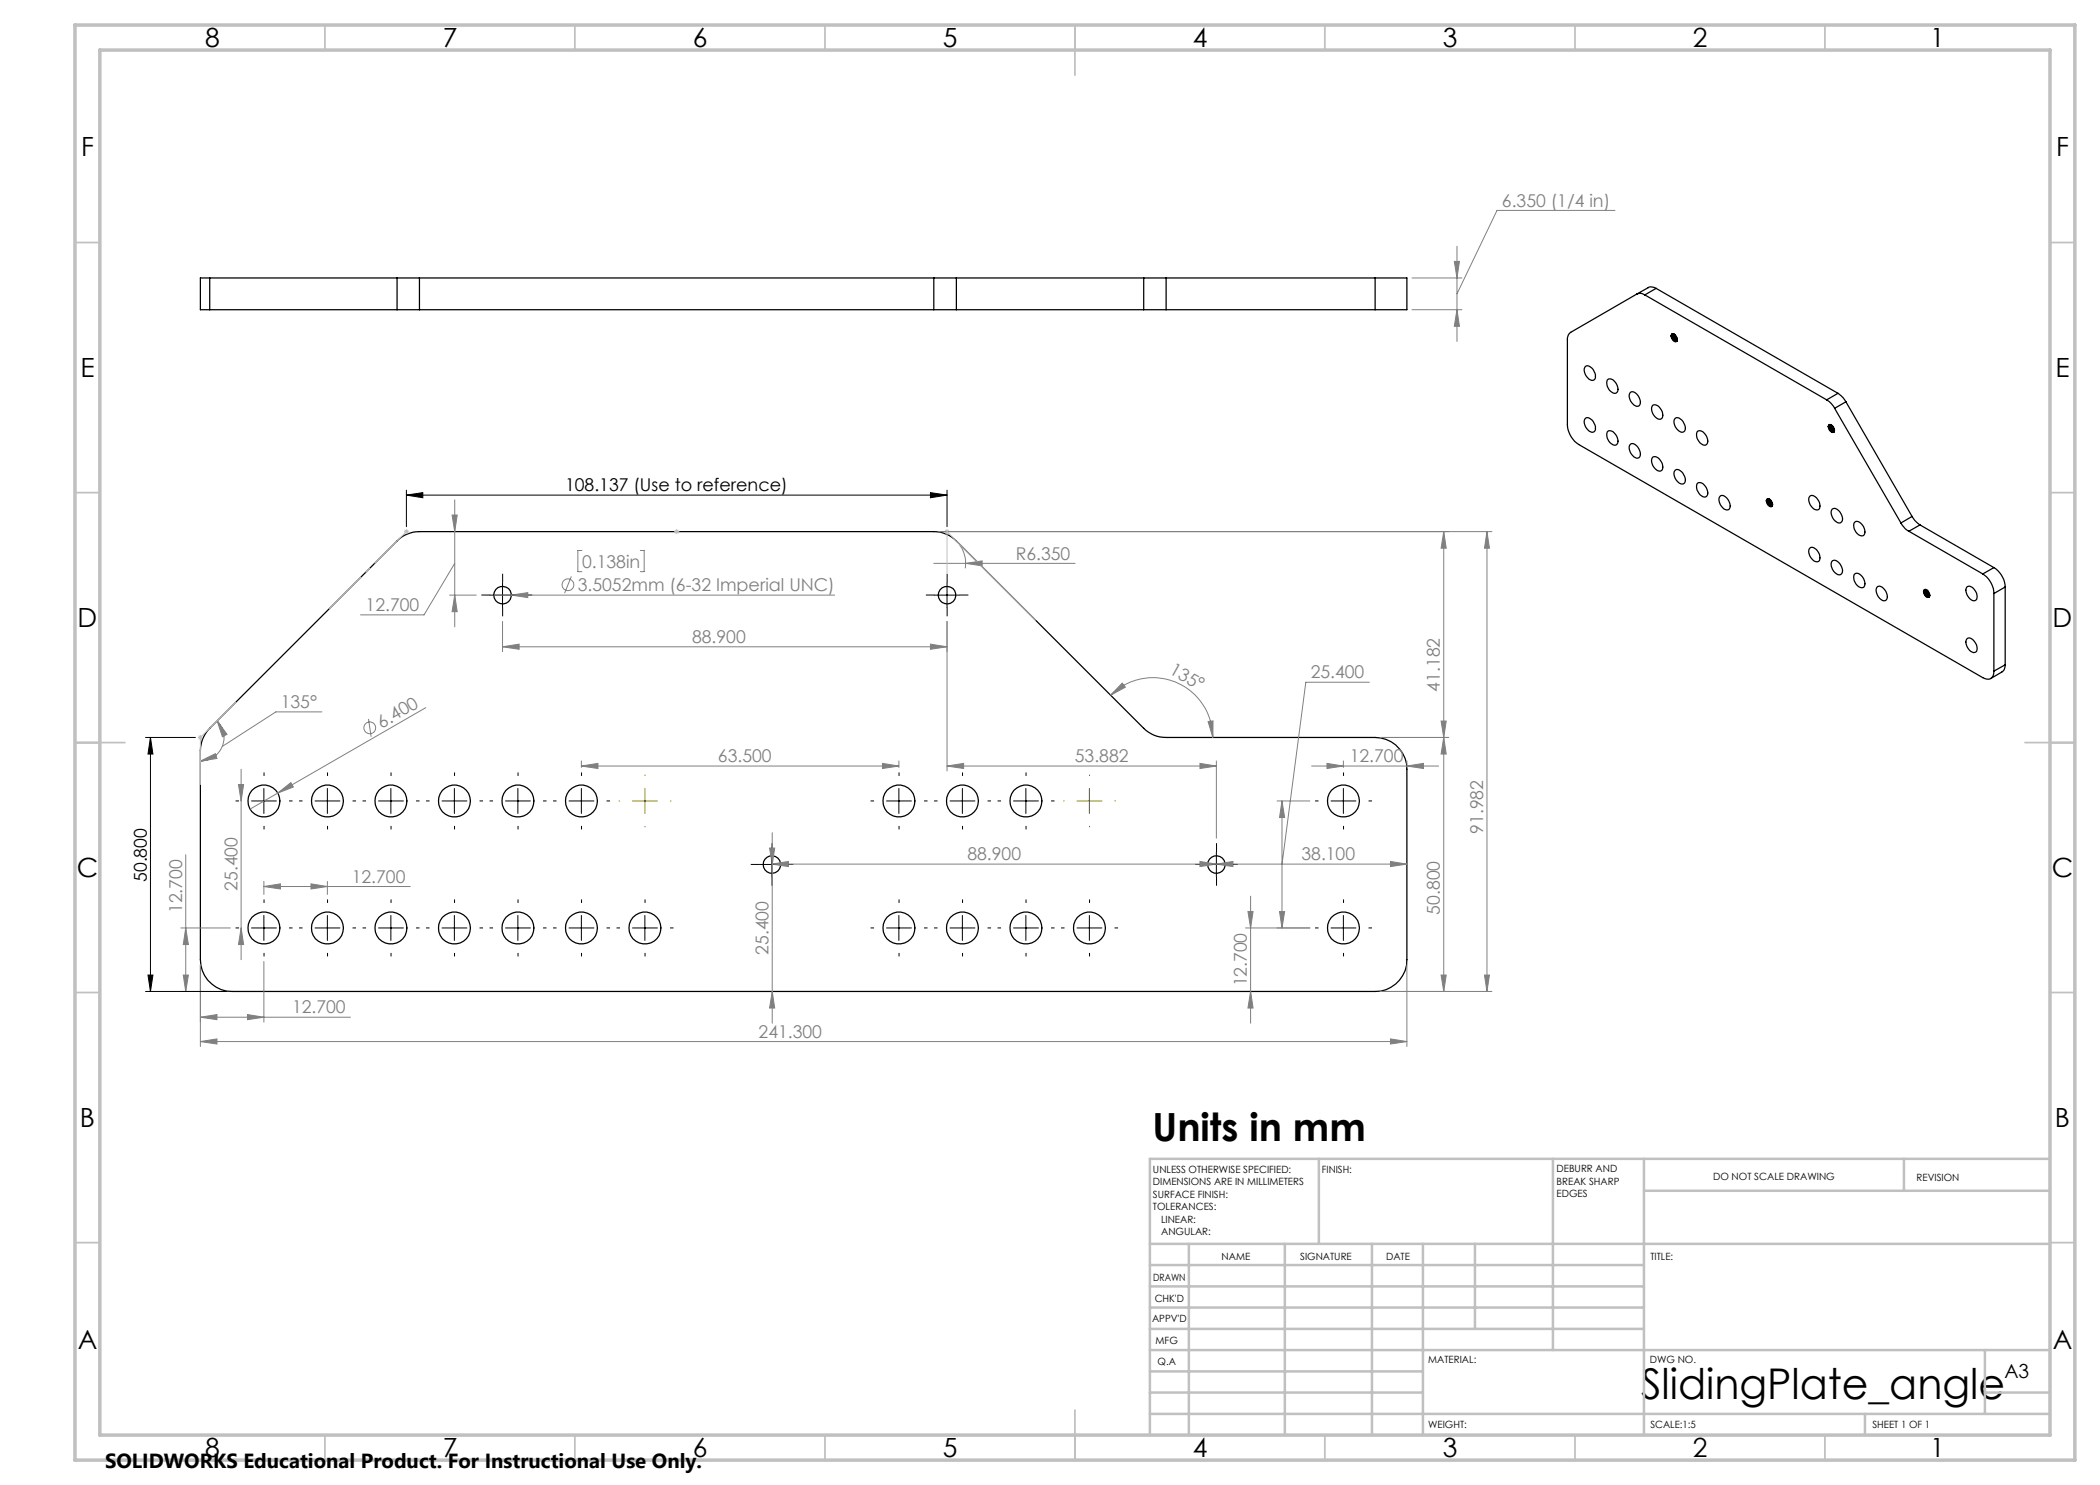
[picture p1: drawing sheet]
<svg xmlns="http://www.w3.org/2000/svg" width="420mm" height="297mm" viewBox="0 0 420 297" stroke-linecap="round" stroke-linejoin="round" font-family="sans-serif">
<g fill="none" stroke="#000" stroke-width=".25">
<path d="M41.9 55.6h-1.8v6.3h1.8M41.9 55.6h37.5M41.9 55.6v6.3M79.4 55.6h4.5M79.4 55.6v6.3M83.9 55.6v6.3M83.9 55.6h102.9M186.8 55.6h4.5M186.8 55.6v6.3M191.3 55.6v6.3M191.3 55.6h37.4M228.7 55.6h4.5"/>
<path d="M228.7 55.6v6.3M233.2 55.6h41.8M233.2 55.6v6.3M275 55.6h6.4v6.3h-6.4M275 55.6v6.3M327.4 58.8l-13.3 7.7a1.6 1.6 0 0 0-.6 1.4v17.1a5 5 0 0 0 2.2 3.9l80.9 46.6a1.35 1.35 0 0 0 1.6 .2 1.35 1.35 0 0 0 .6-1.5M327.4 58.8a1.54 1.54 0 0 1 1.6 .2M329 59l36.3 21M331.2 57.7a1.64 1.64 0 0 0-1.6-.2l-2.2 1.3M331.2 57.7l-2.2 1.3M331.2 57.7l36.4 21M41.9 61.9h37.5"/>
<path d="M79.4 61.9h4.5M83.9 61.9h102.9M186.8 61.9h4.5M191.3 61.9h37.4M228.7 61.9h4.5M233.2 61.9h41.8M317.1 73.3a1.61 1.61 0 0 1 1.9 1.3l.1 .4a.78 .78 0 0 1-.3 1 .78 .78 0 0 1-1-.2 2.03 2.03 0 0 1-.7-2.5zM321.6 75.8a1.91 1.91 0 0 1 2 2.4 .7 .7 0 0 1-.6 .5 .7 .7 0 0 1-.7-.3 1.91 1.91 0 0 1-.7-2.6zM326.1 78.5a1.56 1.56 0 0 1 1.8 1.3l.1 .3a.77 .77 0 0 1-.1 1 .77 .77 0 0 1-1.1-.1 2.03 2.03 0 0 1-.7-2.5zM334.2 67.1h.1M334.3 67.1l.2-.3a1.02 1.02 0 0 0 .9 1.5M334.3 67.1l-.1 .1"/>
<path d="M334.4 66.8a.99 .99 0 0 1 .8 1.5 1.07 1.07 0 0 1-.8-1.5zM334.5 66.7a1.1 1.1 0 0 0 .9 1.5 1.05 1.05 0 0 1-.9-1.5zM334.6 66.8v.5a1.12 1.12 0 0 0 .8 .9 1.19 1.19 0 0 1-.8-1.4M334.7 66.8v.1a1.43 1.43 0 0 0 .7 1.2l-.2-.1a1.28 1.28 0 0 1-.5-1.2zM334.8 66.8v.1a1.28 1.28 0 0 0 .7 1.1M335 67l.4 .7M335.5 67.9l-.4-.5-.2-.5 .1 .5 .5 .5M365.3 80a4.3 4.3 0 0 1 1.6 1.7M367.6 78.7l1.1 .9 .5 .8M367.6 78.7l-2.3 1.3M317.1 83.6a1.61 1.61 0 0 1 1.9 1.4l.1 .3a.83 .83 0 0 1-.4 1.1 .83 .83 0 0 1-1.1-.4 1.77 1.77 0 0 1-.5-2.4zM321.5 86.4a1.03 1.03 0 0 1 1.6 .5l.5 1a.76 .76 0 0 1-.2 1 .76 .76 0 0 1-1.1-.1 2.12 2.12 0 0 1-.8-2.4z"/>
<path d="M326.1 88.8a1.56 1.56 0 0 1 1.8 1.4l.1 .3a.77 .77 0 0 1-.1 1 .77 .77 0 0 1-1.1-.1 2.21 2.21 0 0 1-.8-2.4zM330.6 91.4a1.87 1.87 0 0 1 1.9 2.3 .78 .78 0 0 1-.7 .6 .78 .78 0 0 1-.8-.5 1.82 1.82 0 0 1-.4-2.4zM330.6 81a1.87 1.87 0 0 1 1.9 2.4 .78 .78 0 0 1-.7 .5 .78 .78 0 0 1-.8-.5 1.82 1.82 0 0 1-.4-2.4zM335.1 94a1.62 1.62 0 0 1 1.8 1.3l.1 .4a.83 .83 0 0 1-.4 1.1 .83 .83 0 0 1-1.1-.5 1.77 1.77 0 0 1-.4-2.3zM335.1 83.6a1.61 1.61 0 0 1 1.8 1.4l.1 .3a.83 .83 0 0 1-.4 1.1 .83 .83 0 0 1-1.1-.4 1.77 1.77 0 0 1-.4-2.4zM339.4 86.4a1.03 1.03 0 0 1 1.7 .5l.4 1a.76 .76 0 0 1-.2 1 .76 .76 0 0 1-1-.1 2.12 2.12 0 0 1-.9-2.4zM339.6 96.6a1.91 1.91 0 0 1 1.9 2.3 .7 .7 0 0 1-.5 .5 .7 .7 0 0 1-.7-.2 1.91 1.91 0 0 1-.7-2.6zM344.1 99.2a1.57 1.57 0 0 1 1.8 1.3l.1 .4a.77 .77 0 0 1-.2 1 .77 .77 0 0 1-1-.1 2.21 2.21 0 0 1-.9-2.4zM353.4 99.8a.96 .96 0 0 1 .9 .5 .96 .96 0 0 1 0 1 1.02 1.02 0 0 1-.9-1.5zM353.5 99.8l-.2 .4M353.5 99.8a1.06 1.06 0 0 0 .9 1.5M353.6 99.8a1.08 1.08 0 0 0 .8 1.4"/>
<path d="M353.6 99.8a1.2 1.2 0 0 0 .8 1.4 1.19 1.19 0 0 1-.7-1.4M353.7 99.8v.1a1.28 1.28 0 0 0 .8 1.2M353.8 99.8l.1 .7 .6 .6M353.8 99.8v.1a1.28 1.28 0 0 0 .7 1.1M353.9 99.9l.2 .5 .4 .5M354 99.9l.5 .8-.4-.7M362 99.2a1.67 1.67 0 0 1 2 1.7 .77 .77 0 0 1-.2 1 .77 .77 0 0 1-1.1-.1 2.21 2.21 0 0 1-.8-2.4zM365.7 85.3h.1M365.8 85a.96 .96 0 0 1 .9 .4 .96 .96 0 0 1 0 1.1 1.02 1.02 0 0 1-.9-1.5zM365.9 84.9l-.2 .4M365.9 84.9a1.06 1.06 0 0 0 .9 1.5M366 84.9a1.2 1.2 0 0 0 .8 1.4 1.19 1.19 0 0 1-.8-1.4"/>
<path d="M366.1 84.9v.2a1.28 1.28 0 0 0 .8 1.2M366.1 84.9l.2 .8 .6 .5M366.2 84.9v.1a1.33 1.33 0 0 0 .7 1.1h-.1a1.24 1.24 0 0 1-.6-1.2zM366.3 85l.2 .6 .4 .4M366.3 85.1l.2 .5 .4 .4M366.4 85.1l.5 .8-.4-.7M366.8 86.4a1.08 1.08 0 0 1-.8-1.5 1.05 1.05 0 0 0 .8 1.5M366.9 81.7l13.3 22.9M369.2 80.4l-2.3 1.3M369.2 80.4l13.2 22.9M79.4 108.2a6.4 6.4 0 0 1 4.5-1.9h102.9a6.5 6.5 0 0 1 4.5 1.9l37.4 37.5a6.1 6.1 0 0 0 4.5 1.8h41.8a6.3 6.3 0 0 1 6.4 6.3v38.1a6.3 6.3 0 0 1-6.4 6.4h-228.6a6.4 6.4 0 0 1-6.3-6.4v-41.8a6.4 6.4 0 0 1 1.8-4.4zM353.3 100.1v.1"/>
<path d="M353.3 100.2h.1M362 109.6a1.67 1.67 0 0 1 2 1.6 .77 .77 0 0 1-.2 1.1 .77 .77 0 0 1-1.1-.2 2.21 2.21 0 0 1-.8-2.4zM366.5 101.8a1.61 1.61 0 0 1 1.9 1.3l.1 .4a.76 .76 0 0 1-.3 1 .76 .76 0 0 1-1-.2 2 2 0 0 1-.7-2.5zM366.5 112.1a1.61 1.61 0 0 1 1.9 1.4l.1 .3a.76 .76 0 0 1-.3 1 .76 .76 0 0 1-1-.1 2 2 0 0 1-.7-2.6zM370.8 104.6a.87 .87 0 0 1 1.5 .1 1.82 1.82 0 0 1 .4 2.4 1.87 1.87 0 0 1-1.9-2.3zM370.8 114.9a.91 .91 0 0 1 1.5 .2 1.82 1.82 0 0 1 .4 2.4 1.87 1.87 0 0 1-1.9-2.4zM375.5 117.3a1.56 1.56 0 0 1 1.8 1.4l.1 .3a.81 .81 0 0 1-.4 1.1 .81 .81 0 0 1-1-.4 1.82 1.82 0 0 1-.5-2.4zM380.2 104.6a3.9 3.9 0 0 0 1.6 1.7M381.8 106.3l14.8 8.5M382.4 103.3l.5 .8 1.1 .9M382.4 103.3l-2.2 1.3M384 105l-2.2 1.3"/>
<path d="M384 105l14.8 8.5M384.7 118.3l.3-.4a1.04 1.04 0 0 0 .8 1.5M384.8 118a.96 .96 0 0 1 1 .4 .96 .96 0 0 1-.1 1 1.02 1.02 0 0 1-.9-1.4zM385 118v-.1a1.13 1.13 0 0 0 .8 1.5 1.12 1.12 0 0 1-.8-1.4zM385.1 117.9l-.1 .2a1.16 1.16 0 0 0 .9 1.2M385.1 117.9v.2a1.12 1.12 0 0 0 .8 1.2M385.2 117.9v.5a1.07 1.07 0 0 0 .7 .8l-.6-.5-.1-.8M385.3 117.9v.1a1.45 1.45 0 0 0 .6 1.2l-.5-.6zM385.3 118l.2 .6 .4 .5M385.4 118l.2 .6 .3 .4M385.5 118.1l.4 .8M385.5 118.1l.4 .7"/>
<path d="M393.5 117.3a1.61 1.61 0 0 1 1.8 1.4l.1 .3a.81 .81 0 0 1-.4 1.1 .81 .81 0 0 1-1.1-.4 1.82 1.82 0 0 1-.4-2.4zM396.6 114.8a4.9 4.9 0 0 1 2.2 3.9M398.8 113.5a4.9 4.9 0 0 1 2.2 3.9M398.8 118.7v15.5M398.8 113.5l-2.2 1.3M401 117.4l-2.2 1.3M401 117.4v15.6M393.5 127.7a1.61 1.61 0 0 1 1.8 1.3l.1 .4a.76 .76 0 0 1-.2 1 .76 .76 0 0 1-1-.1 2.03 2.03 0 0 1-.7-2.6zM401 133a1.6 1.6 0 0 1-.6 1.4l-2.3 1.3M401 133l-2.2 1.2"/>
<circle cx="100.5" cy="119" r="1.77"/>
<circle cx="189.4" cy="119" r="1.77"/>
<circle cx="52.8" cy="160.2" r="3.2"/>
<circle cx="65.5" cy="160.2" r="3.2"/>
<circle cx="78.2" cy="160.2" r="3.2"/>
<circle cx="90.9" cy="160.2" r="3.2"/>
<circle cx="103.6" cy="160.2" r="3.2"/>
<circle cx="116.3" cy="160.2" r="3.2"/>
<circle cx="154.4" cy="172.9" r="1.75"/>
<circle cx="179.8" cy="160.2" r="3.2"/>
<circle cx="192.5" cy="160.2" r="3.2"/>
<circle cx="205.2" cy="160.2" r="3.2"/>
<circle cx="243.3" cy="172.9" r="1.75"/>
<circle cx="268.7" cy="160.2" r="3.2"/>
<circle cx="52.8" cy="185.6" r="3.2"/>
<circle cx="65.5" cy="185.6" r="3.2"/>
<circle cx="78.2" cy="185.6" r="3.2"/>
<circle cx="90.9" cy="185.6" r="3.2"/>
<circle cx="103.6" cy="185.6" r="3.2"/>
<circle cx="116.3" cy="185.6" r="3.2"/>
<circle cx="129" cy="185.6" r="3.2"/>
<circle cx="179.8" cy="185.6" r="3.2"/>
<circle cx="192.5" cy="185.6" r="3.2"/>
<circle cx="205.2" cy="185.6" r="3.2"/>
<circle cx="217.9" cy="185.6" r="3.2"/>
<circle cx="268.7" cy="185.6" r="3.2"/>
</g>
<g fill="none" stroke="#808080" stroke-width=".2">
<path d="M282.4 55.6h10M290.9 52.3h1l-.5 3.3zM291.4 49.2v19.1M323 42.1h-23.6l-8 16.7M282.4 61.9h10M291.4 61.9l.5 3.4h-1zM90.9 100v25.4M89.9 119h5.3M90.4 103h1l-.5 3.3zM90.9 119l.5 3.3h-1zM90.9 112.7l-6.1 10.3h-12.7M98.7 119h68.2"/>
<path d="M102.3 119l3.3-.5v1zM114.3 115.3l-1.4 3.3M116.4 110.1h-.8v4.2h.8M128.1 110.1h.7v4.2h-.7M186.8 112.7h28.2M187.8 106.3h110.6M191.9 108.9a6.4 6.4 0 0 1 1.1 4.8M193.1 112.7l3.3-.5v1zM288.7 106.3l.5 3.3h-1zM288.7 106.3v92M297.4 106.3l.5 3.3h-1zM297.4 106.3v92"/>
<path d="M100.5 129.4l3.3-.6v1.1zM100.5 124.3v6M100.5 129.4h88.9M186.1 128.8l3.3 .6-3.3 .5zM189.4 124.3v29.9M222.1 139a12 12 0 0 1 13.1-2.6 12 12 0 0 1 7.4 11.1M224.4 136.6l.7 .8-3 1.6zM273.9 136.5h-12.7l-4.8 36.4M40.1 152.2l3-1.5 .3 1zM43.4 144.2l2 2.7-.9 .5zM43.4 144.2a4.7 4.7 0 0 1 1 5.1 4.7 4.7 0 0 1-4.3 2.9M47.7 156.9h1l-.5 3.3z"/>
<path d="M48.2 153.8v38.1M55.6 158.6l2.6-2.1 .5 .9zM55.6 158.6l-5.6 3.2M64.4 142.4h-9.2l-10.8 6.9M73.7 143.8l.5 3.6M85.2 141.5l-29.6 17.1M116.3 153.2l3.3-.5v1zM116.3 153.2h63.5M116.3 152.2v1.3M176.5 152.7l3.3 .5-3.3 .5zM179.8 152.2v1.3M189.4 153.2l3.3-.5v1z"/>
<path d="M189.4 153.2h53.9M240 152.7l3.3 .5-3.3 .5zM241.6 144.3l1-.1v3.3zM243.3 152.2v15.4M262.3 153.2h25.4M265.4 152.7l3.3 .5-3.3 .5zM268.7 152.2v1.3M276 147.5h13.7M281.4 153.2l3.3-.5v1zM281.4 152.2v.7M288.2 144.2h1l-.5 3.3zM288.7 147.5l.5 3.3h-1z"/>
<path d="M37.1 171v27.3M52.8 177.3l3.3-.5v1zM52.8 176.3v2.6M52.8 177.3h29.3M62.2 176.8l3.3 .5-3.3 .5zM65.5 176.3v2.6M153.9 169.6h1l-.5 3.3zM154.4 172.8l3.3-.5v1zM154.4 172.8h127M154.4 166.5v38.1M240 172.3l3.3 .5-3.3 .5zM243.3 172.8l3.3-.5v1z"/>
<path d="M250.1 179.2v25.4M255.4 160.2h6.6M256.4 160.2l.5 3.3h-1zM256.4 160.2v25.4M278.1 172.3l3.3 .5-3.3 .5zM36.2 185.6h9.9M36.2 198.3h9.2M36.7 195h1l-.6 3.3zM37.1 185.6l.6 3.3h-1zM40.1 193v16.3M48.2 185.6l.5 3.3h-1zM52.8 192.3v12.1"/>
<path d="M154.4 198.3l.5 3.3h-1zM249.1 185.6h12.9M249.6 182.3h1l-.5 3.3zM250.1 198.3l.5 3.3h-1zM255.9 182.3h1l-.5 3.3zM276 198.3h22.4M281.4 193v16.3M288.2 195h1l-.5 3.3zM296.9 195h1l-.5 3.3zM40.1 203.4l3.3-.5v1zM40.1 208.3l3.3-.5v1zM40.1 203.4h30"/>
<path d="M40.1 208.3h241.3M49.5 202.9l3.3 .5-3.3 .5zM278.1 207.8l3.3 .5-3.3 .5z"/>
<circle cx="113.6" cy="117" r="1.17"/>
<circle cx="73.9" cy="145.6" r="1.18"/>
</g>
<g fill="none" stroke="#000" stroke-width=".2">
<path d="M81.3 99l3.3-.5v1.1zM81.3 98v7.3M81.3 99h108.1M186.1 98.5l3.3 .5-3.3 .6zM189.4 98v7.3M98 119h5M100.5 116.5v5M186.9 119h5M189.4 116.5v5M29.1 147.5h10M30.1 147.5l.5 3.3h-1zM30.1 147.5v50.8"/>
<path d="M52.8 157.7v5M65.5 157.7v5M78.2 157.7v5M90.9 157.7v5M103.6 157.7v5M116.3 157.7v5M179.8 157.7v5M192.5 157.7v5M205.2 157.7v5M268.7 157.7v5M50.3 160.2h5M63 160.2h5"/>
<path d="M75.7 160.2h5M88.4 160.2h5M101.1 160.2h5M113.8 160.2h5M151.9 172.9h5M154.4 170.4v5M177.3 160.2h5M190 160.2h5M202.7 160.2h5M240.8 172.9h5M243.3 170.4v5M266.2 160.2h5"/>
<path d="M29.1 198.3h16.3M29.6 195h1l-.5 3.3zM50.3 185.6h5M52.8 183.1v5M63 185.6h5M65.5 183.1v5M75.7 185.6h5M78.2 183.1v5M88.4 185.6h5M90.9 183.1v5M101.1 185.6h5M103.6 183.1v5"/>
<path d="M113.8 185.6h5M116.3 183.1v5M126.5 185.6h5M129 183.1v5M177.3 185.6h5M179.8 183.1v5M190 185.6h5M192.5 183.1v5M202.7 185.6h5M205.2 183.1v5M215.4 185.6h5M217.9 183.1v5"/>
<path d="M266.2 185.6h5M268.7 183.1v5"/>
</g>
<g fill="none" stroke="#c0c0c0" stroke-width=".2">
<path d="M80.8 106.3h1M80.9 106l.7 .7M81.3 105.8v1M81.6 106l-.7 .7M134.8 106.3h1.1M135 106l.7 .7M135.3 105.8v1M135.7 106l-.7 .7M188.9 106.3h1M189.1 106l18 18M189.4 105.8v8.8M189.8 106l-.7 .7"/>
<path d="M39.6 147.5h1M39.7 147.1l.7 .7M40.1 147v9.9M40.4 147.1l-.7 .7M47.2 140.4l-7.1 7.1"/>
</g>
<g fill="none" stroke="#000" stroke-width=".2" stroke-dasharray="15.2 1.3 1.3 1.3" stroke-linecap="butt">
<path d="M98 119h-1.7M100.5 116.5v-1.7M103 119h3.4M186.9 119h-1.7M189.4 116.5v-1.7M191.9 119h1.8M100.5 121.5v1.8M189.4 121.5v1.8M52.8 155.2v-.7M65.5 155.2v-.7M78.2 155.2v-.7M90.9 155.2v-.7"/>
<path d="M103.6 155.2v-.7M116.3 155.2v-.7M179.8 155.2v-.7M192.5 155.2v-.7M205.2 155.2v-.7M268.7 155.2v-.7M47.8 160.2h-.7M52.8 165.2v.7M57.8 160.2h.7M60.5 160.2h-.7M65.5 165.2v.7M70.5 160.2h.7"/>
<path d="M73.2 160.2h-.7M78.2 165.2v.7M83.2 160.2h.7M85.9 160.2h-.7M90.9 165.2v.7M95.9 160.2h.7M98.6 160.2h-.7M103.6 165.2v.7M108.6 160.2h.7M111.3 160.2h-.7M116.3 165.2v.7M121.3 160.2h.7"/>
<path d="M151.9 172.9h-1.7M154.4 170.4v-1.8M154.4 175.4v1.7M156.9 172.9h1.8M174.8 160.2h-.7M179.8 165.2v.7M184.8 160.2h.7M187.5 160.2h-.7M192.5 165.2v.7M197.5 160.2h.7M200.2 160.2h-.7M205.2 165.2v.7"/>
<path d="M210.2 160.2h.7M240.8 172.9h-1.7M243.3 170.4v-1.8M243.3 175.4v1.7M245.8 172.9h1.8M263.7 160.2h-.7M268.7 165.2v.7M273.7 160.2h.7M47.8 185.6h-.7M52.8 180.6v-.7M52.8 190.6v.7M57.8 185.6h.7"/>
<path d="M60.5 185.6h-.7M65.5 180.6v-.7M65.5 190.6v.7M70.5 185.6h.7M73.2 185.6h-.7M78.2 180.6v-.7M78.2 190.6v.7M83.2 185.6h.7M85.9 185.6h-.7M90.9 180.6v-.7M90.9 190.6v.7M95.9 185.6h.7"/>
<path d="M98.6 185.6h-.7M103.6 180.6v-.7M103.6 190.6v.7M108.6 185.6h.7M111.3 185.6h-.7M116.3 180.6v-.7M116.3 190.6v.7M121.3 185.6h.7M124 185.6h-.7M129 180.6v-.7M129 190.6v.7M134 185.6h.7"/>
<path d="M174.8 185.6h-.7M179.8 180.6v-.7M179.8 190.6v.7M184.8 185.6h.7M187.5 185.6h-.7M192.5 180.6v-.7M192.5 190.6v.7M197.5 185.6h.7M200.2 185.6h-.7M205.2 180.6v-.7M205.2 190.6v.7M210.2 185.6h.7"/>
<path d="M212.9 185.6h-.7M217.9 180.6v-.7M217.9 190.6v.7M222.9 185.6h.7M263.7 185.6h-.7M268.7 180.6v-.7M268.7 190.6v.7M273.7 185.6h.7"/>
</g>
<path d="M129 155.2v-.3M217.9 155.2v-.3M124 160.2h-.2M129 165.2v.2M134 160.2h.3M212.9 160.2h-.2M217.9 165.2v.2M222.9 160.2h.3" fill="none" stroke="#808000" stroke-width=".2" stroke-dasharray="15.2 1.3 1.3 1.3" stroke-linecap="butt"/>
<path d="M65.8 121.8l15.5-15.5" fill="none" stroke="#c0c0c0" stroke-width=".2" stroke-dasharray="15.2 1.3 1.3 1.3" stroke-dashoffset="6.2" stroke-linecap="butt"/>
<path d="M129 157.7v5M217.9 157.7v5M126.5 160.2h5M215.4 160.2h5" fill="none" stroke="#808000" stroke-width=".2"/>
<g fill="none" stroke="#c0c0c0" stroke-width=".35">
<path d="M65 5v5M115 5v5M165 5v5M215 5v10M265 5v5M315 5v5M365 5v5M15 48.5h5M410 48.5h5M15 98.5h5M410 98.5h5M15 148.5h10"/>
<path d="M405 148.5h10M15 198.5h5M410 198.5h5M15 248.5h5M410 248.5h5M65 287v5M115 287v5M165 287v5M215 282v10M265 287v5M315 287v5M365 287v5"/>
</g>
<g fill="none" stroke="#c0c0c0" stroke-width=".5">
<path d="M263.8 231.8v17M310.6 231.8v38.2M328.8 231.8v55.2M328.8 238.2h81.2M380.8 231.8v6.4M410 231.8h-180v55.2M230 248.8h180M230 257.3h98.8M230 253h98.8M237.8 248.8v38.2M257 248.8v38.2M274.4 248.8v38.2"/>
<path d="M284.6 248.8v38.2M295 248.8v17M230 265.8h98.8M230 261.5h98.8M230 278.5h54.6M230 274.3h54.6M230 270h180M397 278.5h13M397 270v12.8M230 282.8h180M373 282.8v4.2"/>
</g>
<path d="M15 5h400v287h-400zM20 10h390v277h-390z" fill="none" stroke="#c0c0c0" stroke-width=".7"/>
<g fill="#808080">
<path d="M102.3 119l3.3-.5v1z"/>
<path d="M55.6 158.6l2.6-2.1 .5 .9z"/>
<path d="M193.1 112.7l3.3-.5v1z"/>
<path d="M241.6 144.3l1-.1v3.3zM224.4 136.6l.7 .8-3 1.6z"/>
<path d="M49.5 202.9l3.3 .5-3.3 .5zM40.1 203.4l3.3-.5v1zM240 152.7l3.3 .5-3.3 .5zM189.4 153.2l3.3-.5v1zM176.5 152.7l3.3 .5-3.3 .5zM116.3 153.2l3.3-.5v1z"/>
<path d="M40.1 208.3l3.3-.5v1zM278.1 207.8l3.3 .5-3.3 .5zM40.1 152.2l3-1.5 .3 1zM43.4 144.2l2 2.7-.9 .5zM52.8 177.3l3.3-.5v1zM62.2 176.8l3.3 .5-3.3 .5zM154.4 172.8l3.3-.5v1zM240 172.3l3.3 .5-3.3 .5zM243.3 172.8l3.3-.5v1zM278.1 172.3l3.3 .5-3.3 .5zM100.5 129.4l3.3-.6v1.1zM186.1 128.8l3.3 .6-3.3 .5zM90.9 119l.5 3.3h-1zM90.4 103h1l-.5 3.3zM256.4 160.2l.5 3.3h-1zM255.9 182.3h1l-.5 3.3zM265.4 152.7l3.3 .5-3.3 .5zM281.4 153.2l3.3-.5v1zM290.9 52.3h1l-.5 3.3zM291.4 61.9l.5 3.4h-1z"/>
<path d="M48.2 185.6l.5 3.3h-1zM47.7 156.9h1l-.5 3.3z"/>
<path d="M288.7 147.5l.5 3.3h-1zM288.2 195h1l-.5 3.3zM297.4 106.3l.5 3.3h-1zM296.9 195h1l-.5 3.3zM288.7 106.3l.5 3.3h-1zM288.2 144.2h1l-.5 3.3zM37.1 185.6l.6 3.3h-1zM36.7 195h1l-.6 3.3zM153.9 169.6h1l-.5 3.3zM154.4 198.3l.5 3.3h-1zM249.6 182.3h1l-.5 3.3zM250.1 198.3l.5 3.3h-1z"/>
</g>
<g fill="#000">
<path d="M81.3 99l3.3-.5v1.1zM186.1 98.5l3.3 .5-3.3 .6z"/>
<path d="M30.1 147.5l.5 3.3h-1zM29.6 195h1l-.5 3.3z"/>
</g>
<text font-size="8.5" x="328.2" y="279.7">SlidingPlate_angle</text>
<text font-size="7.8" x="230.5" y="228.3">Units in mm</text>
<g font-size="5.3">
<text x="41" y="9.5">8</text>
<text x="88.5" y="9.5">7</text>
<text x="138.5" y="9.5">6</text>
<text x="188.5" y="9.5">5</text>
<text x="238.5" y="9.5">4</text>
<text x="288.5" y="9.5">3</text>
<text x="338.5" y="9.5">2</text>
<text x="386" y="9.5">1</text>
<text x="16.2" y="31.2">F</text>
<text x="411.2" y="31.2">F</text>
<text x="16.1" y="75.5">E</text>
<text x="411.1" y="75.5">E</text>
<text x="15.5" y="125.5">D</text>
<text x="410.5" y="125.5">D</text>
<text x="15.4" y="175.5">C</text>
<text x="410.4" y="175.5">C</text>
<text x="16" y="225.5">B</text>
<text x="411" y="225.5">B</text>
<text x="15.5" y="269.7">A</text>
<text x="410.5" y="269.7">A</text>
<text x="41" y="291.5">8</text>
<text x="88.5" y="291.5">7</text>
<text x="138.5" y="291.5">6</text>
<text x="188.5" y="291.5">5</text>
<text x="238.5" y="291.5">4</text>
<text x="288.5" y="291.5">3</text>
<text x="338.5" y="291.5">2</text>
<text x="386" y="291.5">1</text>
</g>
<text font-size="4.1" x="21" y="293.7">SOLIDWORKS Educational Product. For Instructional Use Only.</text>
<text font-size="3.9" x="400.9" y="275.5">A3</text>
<g font-size="3.5" fill="#808080">
<text x="300.4" y="41.3">6.350 (1/4 in)</text>
<text x="116.4" y="113.5">0.138in</text>
<text x="203.1" y="111.9">R6.350</text>
<text x="115.5" y="118.3">3.5052mm (6-32 Imperial UNC)</text>
<text x="73.1" y="122.2">12.700</text>
<text x="138.4" y="128.6">88.900</text>
<text x="233.7" y="134.6" transform="rotate(29 233.7 134.6)">135°</text>
<text x="262.1" y="135.7">25.400</text>
<text x="56.2" y="141.6">135°</text>
<text x="288" y="138.3" transform="rotate(-90 288 138.3)">41.182</text>
<text x="76.3" y="145.7" transform="rotate(-30 76.3 145.7)">6.400</text>
<text x="143.6" y="152.4">63.500</text>
<text x="215" y="152.4">53.882</text>
<text x="269.9" y="152.4">12.700</text>
<text x="296.6" y="166.8" transform="rotate(-90 296.6 166.8)">91.982</text>
<text x="193.5" y="172">88.900</text>
<text x="260.3" y="172">38.100</text>
<text x="47.5" y="178.2" transform="rotate(-90 47.5 178.2)">25.400</text>
<text x="70.4" y="176.5">12.700</text>
<text x="36.4" y="182.6" transform="rotate(-90 36.4 182.6)">12.700</text>
<text x="288" y="182.9" transform="rotate(-90 288 182.9)">50.800</text>
<text x="153.7" y="191" transform="rotate(-90 153.7 191)">25.400</text>
<text x="249.4" y="197.3" transform="rotate(-90 249.4 197.3)">12.700</text>
<text x="58.4" y="202.7">12.700</text>
<text x="151.7" y="207.5">241.300</text>
</g>
<g font-size="3.5">
<text x="113" y="98.3">108.137 (Use to reference)</text>
<text x="29.3" y="176.4" transform="rotate(-90 29.3 176.4)">50.800</text>
</g>
<g font-size="2">
<text x="230.6" y="234.6">UNLESS OTHERWISE SPECIFIED:</text>
<text x="230.6" y="237.1">DIMENSIONS ARE IN MILLIMETERS</text>
<text x="230.6" y="239.6">SURFACE FINISH:</text>
<text x="264.4" y="234.6">FINISH:</text>
<text x="311.3" y="234.5">DEBURR AND</text>
<text x="311.3" y="237">BREAK SHARP</text>
<text x="311.3" y="239.5">EDGES</text>
<text x="342.6" y="236">DO NOT SCALE DRAWING</text>
<text x="383.3" y="236.2">REVISION</text>
<text x="230.6" y="242.1">TOLERANCES:</text>
<text x="232.2" y="244.6">LINEAR:</text>
<text x="232.2" y="247.1">ANGULAR:</text>
<text x="244.3" y="252">NAME</text>
<text x="260" y="251.9">SIGNATURE</text>
<text x="277.2" y="251.9">DATE</text>
<text x="330.1" y="251.9">TITLE:</text>
<text x="230.6" y="256.1">DRAWN</text>
<text x="230.9" y="260.3">CHK'D</text>
<text x="230.4" y="264.4">APPV'D</text>
<text x="231.1" y="268.8">MFG</text>
<text x="231.5" y="273">Q.A</text>
<text x="285.6" y="272.5">MATERIAL:</text>
<text x="330" y="272.5">DWG NO.</text>
<text x="285.6" y="285.5">WEIGHT:</text>
<text x="330.1" y="285.6">SCALE:1:5</text>
<text x="374.5" y="285.6">SHEET 1 OF 1</text>
</g>
</svg>
